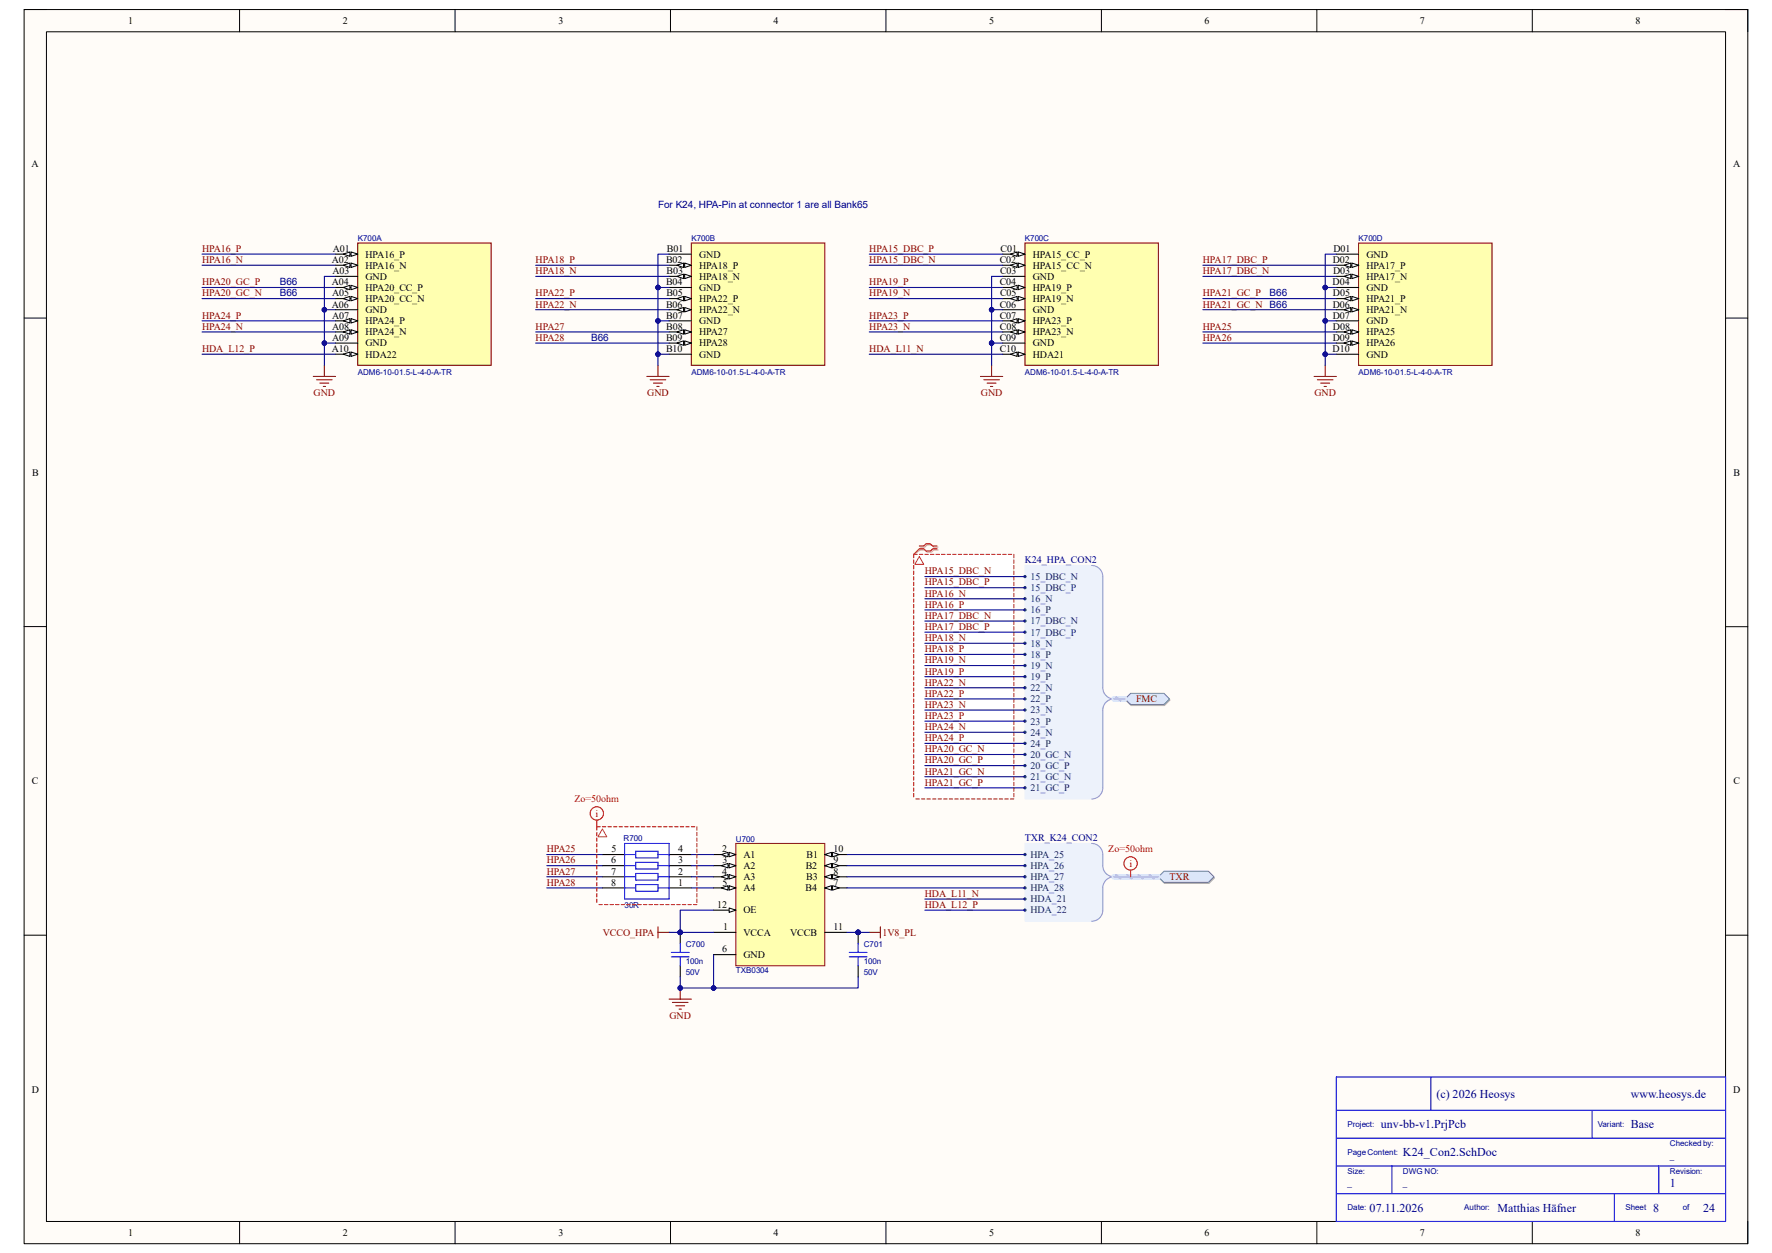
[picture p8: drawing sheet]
<svg xmlns="http://www.w3.org/2000/svg" width="420mm" height="297mm" viewBox="0 0 420 297" stroke-linecap="round" stroke-linejoin="round" font-family="sans-serif">
<path d="M5.7 2.3h408.6v292.5h-408.6z" fill-rule="evenodd" fill="#fffcf8"/>
<path d="M5.7 2.3h408.6v292.5h-408.6z" fill="none" stroke="#000" stroke-width=".24"/>
<path d="M11 7.5h398v282h-398z" fill-rule="evenodd" fill="#fffcf8"/>
<g fill="none" stroke="#000" stroke-width=".24">
<path d="M5.7 2.3h5.3M11 7.5h398v282h-398zM56.8 2.3v5.2M107.8 2.3v5.2M158.9 2.3v5.2M210 2.3v5.2M261 2.3v5.2M312.1 2.3v5.2M363.2 2.3v5.2M409 2.3h5.3v5.2M5.7 75.4h5.3M409 75.4h5.3"/>
<path d="M5.7 148.5h5.3M409 148.5h5.3M5.7 221.7h5.3M409 221.7h5.3M56.8 289.5v5.3M107.9 289.5v5.3M158.9 289.5v5.3M210 289.5v5.3M261 289.5v5.3M312.1 289.5v5.3M363.2 289.5v5.3M414.3 289.5v5.3"/>
</g>
<g fill="#fff">
<path d="M216.6 131.4h23.7v58h-23.7z" fill-rule="evenodd"/>
<path d="M141.5 196h23.7v18.4h-23.7z" fill-rule="evenodd"/>
</g>
<path d="M84.8 57.6h31.6v29h-31.6z" fill-rule="evenodd" fill="#ffffb0"/>
<path d="M84.8 57.6h31.6v29h-31.6z" fill="none" stroke="#800000" stroke-width=".25"/>
<path d="M79.5 60.2h5.3" fill="none" stroke="#000" stroke-width=".25"/>
<path d="M83.2 59.7l1.6 .5-1.6 .6z" fill="#f8fcff"/>
<path d="M83.2 59.7l1.6 .5-1.6 .6z" fill="none" stroke="#000" stroke-width=".24"/>
<path d="M81.4 60.2l1.5-.5v1.1z" fill="#f8fcff"/>
<path d="M81.4 60.2l1.5-.5v1.1z" fill="none" stroke="#000" stroke-width=".24"/>
<path d="M79.5 62.9h5.3" fill="none" stroke="#000" stroke-width=".25"/>
<path d="M83.2 62.3l1.6 .6-1.6 .5z" fill="#f8fcff"/>
<path d="M83.2 62.3l1.6 .6-1.6 .5z" fill="none" stroke="#000" stroke-width=".24"/>
<path d="M81.4 62.9l1.5-.6v1.1z" fill="#f8fcff"/>
<path d="M81.4 62.9l1.5-.6v1.1z" fill="none" stroke="#000" stroke-width=".24"/>
<path d="M79.5 65.5h5.3M79.5 68.1h5.3" fill="none" stroke="#000" stroke-width=".25"/>
<path d="M83.2 67.6l1.6 .5-1.6 .6z" fill="#f8fcff"/>
<path d="M83.2 67.6l1.6 .5-1.6 .6z" fill="none" stroke="#000" stroke-width=".24"/>
<path d="M81.4 68.1l1.5-.5v1.1z" fill="#f8fcff"/>
<path d="M81.4 68.1l1.5-.5v1.1z" fill="none" stroke="#000" stroke-width=".24"/>
<path d="M79.5 70.8h5.3" fill="none" stroke="#000" stroke-width=".25"/>
<path d="M83.2 70.3l1.6 .5-1.6 .5z" fill="#f8fcff"/>
<path d="M83.2 70.3l1.6 .5-1.6 .5z" fill="none" stroke="#000" stroke-width=".24"/>
<path d="M81.4 70.8l1.5-.5v1z" fill="#f8fcff"/>
<path d="M81.4 70.8l1.5-.5v1z" fill="none" stroke="#000" stroke-width=".24"/>
<path d="M79.5 73.4h5.3M79.5 76.1h5.3" fill="none" stroke="#000" stroke-width=".25"/>
<path d="M83.2 75.5l1.6 .6-1.6 .5z" fill="#f8fcff"/>
<path d="M83.2 75.5l1.6 .6-1.6 .5z" fill="none" stroke="#000" stroke-width=".24"/>
<path d="M81.4 76.1l1.5-.6v1.1z" fill="#f8fcff"/>
<path d="M81.4 76.1l1.5-.6v1.1z" fill="none" stroke="#000" stroke-width=".24"/>
<path d="M79.5 78.7h5.3" fill="none" stroke="#000" stroke-width=".25"/>
<path d="M83.2 78.2l1.6 .5-1.6 .5z" fill="#f8fcff"/>
<path d="M83.2 78.2l1.6 .5-1.6 .5z" fill="none" stroke="#000" stroke-width=".24"/>
<path d="M81.4 78.7l1.5-.5v1z" fill="#f8fcff"/>
<path d="M81.4 78.7l1.5-.5v1z" fill="none" stroke="#000" stroke-width=".24"/>
<path d="M79.5 81.3h5.3M79.5 84h5.3" fill="none" stroke="#000" stroke-width=".25"/>
<path d="M83.2 83.4l1.6 .6-1.6 .5z" fill="#f8fcff"/>
<path d="M83.2 83.4l1.6 .6-1.6 .5z" fill="none" stroke="#000" stroke-width=".24"/>
<path d="M81.4 84l1.5-.6v1.1z" fill="#f8fcff"/>
<path d="M81.4 84l1.5-.6v1.1z" fill="none" stroke="#000" stroke-width=".24"/>
<path d="M163.9 57.6h31.6v29h-31.6z" fill-rule="evenodd" fill="#ffffb0"/>
<path d="M163.9 57.6h31.6v29h-31.6z" fill="none" stroke="#800000" stroke-width=".25"/>
<path d="M158.6 60.2h5.3M158.6 62.9h5.3" fill="none" stroke="#000" stroke-width=".25"/>
<path d="M162.3 62.3l1.6 .6-1.6 .5z" fill="#f8fcff"/>
<path d="M162.3 62.3l1.6 .6-1.6 .5z" fill="none" stroke="#000" stroke-width=".24"/>
<path d="M160.4 62.9l1.6-.6v1.1z" fill="#f8fcff"/>
<path d="M160.4 62.9l1.6-.6v1.1z" fill="none" stroke="#000" stroke-width=".24"/>
<path d="M158.6 65.5h5.3" fill="none" stroke="#000" stroke-width=".25"/>
<path d="M162.3 65l1.6 .5-1.6 .5z" fill="#f8fcff"/>
<path d="M162.3 65l1.6 .5-1.6 .5z" fill="none" stroke="#000" stroke-width=".24"/>
<path d="M160.4 65.5l1.6-.5v1z" fill="#f8fcff"/>
<path d="M160.4 65.5l1.6-.5v1z" fill="none" stroke="#000" stroke-width=".24"/>
<path d="M158.6 68.1h5.3M158.6 70.8h5.3" fill="none" stroke="#000" stroke-width=".25"/>
<path d="M162.3 70.3l1.6 .5-1.6 .5z" fill="#f8fcff"/>
<path d="M162.3 70.3l1.6 .5-1.6 .5z" fill="none" stroke="#000" stroke-width=".24"/>
<path d="M160.4 70.8l1.6-.5v1z" fill="#f8fcff"/>
<path d="M160.4 70.8l1.6-.5v1z" fill="none" stroke="#000" stroke-width=".24"/>
<path d="M158.6 73.4h5.3" fill="none" stroke="#000" stroke-width=".25"/>
<path d="M162.3 72.9l1.6 .5-1.6 .5z" fill="#f8fcff"/>
<path d="M162.3 72.9l1.6 .5-1.6 .5z" fill="none" stroke="#000" stroke-width=".24"/>
<path d="M160.4 73.4l1.6-.5v1z" fill="#f8fcff"/>
<path d="M160.4 73.4l1.6-.5v1z" fill="none" stroke="#000" stroke-width=".24"/>
<path d="M158.6 76.1h5.3M158.6 78.7h5.3" fill="none" stroke="#000" stroke-width=".25"/>
<path d="M162.3 78.2l1.6 .5-1.6 .5z" fill="#f8fcff"/>
<path d="M162.3 78.2l1.6 .5-1.6 .5z" fill="none" stroke="#000" stroke-width=".24"/>
<path d="M160.4 78.7l1.6-.5v1z" fill="#f8fcff"/>
<path d="M160.4 78.7l1.6-.5v1z" fill="none" stroke="#000" stroke-width=".24"/>
<path d="M158.6 81.3h5.3" fill="none" stroke="#000" stroke-width=".25"/>
<path d="M162.3 80.8l1.6 .5-1.6 .6z" fill="#f8fcff"/>
<path d="M162.3 80.8l1.6 .5-1.6 .6z" fill="none" stroke="#000" stroke-width=".24"/>
<path d="M160.4 81.3l1.6-.5v1.1z" fill="#f8fcff"/>
<path d="M160.4 81.3l1.6-.5v1.1z" fill="none" stroke="#000" stroke-width=".24"/>
<path d="M158.6 84h5.3" fill="none" stroke="#000" stroke-width=".25"/>
<path d="M242.9 57.6h31.7v29h-31.7z" fill-rule="evenodd" fill="#ffffb0"/>
<path d="M242.9 57.6h31.7v29h-31.7z" fill="none" stroke="#800000" stroke-width=".25"/>
<path d="M237.7 60.2h5.2" fill="none" stroke="#000" stroke-width=".25"/>
<path d="M241.3 59.7l1.6 .5-1.6 .6z" fill="#f8fcff"/>
<path d="M241.3 59.7l1.6 .5-1.6 .6z" fill="none" stroke="#000" stroke-width=".24"/>
<path d="M239.5 60.2l1.6-.5v1.1z" fill="#f8fcff"/>
<path d="M239.5 60.2l1.6-.5v1.1z" fill="none" stroke="#000" stroke-width=".24"/>
<path d="M237.7 62.9h5.2" fill="none" stroke="#000" stroke-width=".25"/>
<path d="M241.3 62.3l1.6 .6-1.6 .5z" fill="#f8fcff"/>
<path d="M241.3 62.3l1.6 .6-1.6 .5z" fill="none" stroke="#000" stroke-width=".24"/>
<path d="M239.5 62.9l1.6-.6v1.1z" fill="#f8fcff"/>
<path d="M239.5 62.9l1.6-.6v1.1z" fill="none" stroke="#000" stroke-width=".24"/>
<path d="M237.7 65.5h5.2M237.7 68.1h5.2" fill="none" stroke="#000" stroke-width=".25"/>
<path d="M241.3 67.6l1.6 .5-1.6 .6z" fill="#f8fcff"/>
<path d="M241.3 67.6l1.6 .5-1.6 .6z" fill="none" stroke="#000" stroke-width=".24"/>
<path d="M239.5 68.1l1.6-.5v1.1z" fill="#f8fcff"/>
<path d="M239.5 68.1l1.6-.5v1.1z" fill="none" stroke="#000" stroke-width=".24"/>
<path d="M237.7 70.8h5.2" fill="none" stroke="#000" stroke-width=".25"/>
<path d="M241.3 70.3l1.6 .5-1.6 .5z" fill="#f8fcff"/>
<path d="M241.3 70.3l1.6 .5-1.6 .5z" fill="none" stroke="#000" stroke-width=".24"/>
<path d="M239.5 70.8l1.6-.5v1z" fill="#f8fcff"/>
<path d="M239.5 70.8l1.6-.5v1z" fill="none" stroke="#000" stroke-width=".24"/>
<path d="M237.7 73.4h5.2M237.7 76.1h5.2" fill="none" stroke="#000" stroke-width=".25"/>
<path d="M241.3 75.5l1.6 .6-1.6 .5z" fill="#f8fcff"/>
<path d="M241.3 75.5l1.6 .6-1.6 .5z" fill="none" stroke="#000" stroke-width=".24"/>
<path d="M239.5 76.1l1.6-.6v1.1z" fill="#f8fcff"/>
<path d="M239.5 76.1l1.6-.6v1.1z" fill="none" stroke="#000" stroke-width=".24"/>
<path d="M237.7 78.7h5.2" fill="none" stroke="#000" stroke-width=".25"/>
<path d="M241.3 78.2l1.6 .5-1.6 .5z" fill="#f8fcff"/>
<path d="M241.3 78.2l1.6 .5-1.6 .5z" fill="none" stroke="#000" stroke-width=".24"/>
<path d="M239.5 78.7l1.6-.5v1z" fill="#f8fcff"/>
<path d="M239.5 78.7l1.6-.5v1z" fill="none" stroke="#000" stroke-width=".24"/>
<path d="M237.7 81.3h5.2M237.7 84h5.2" fill="none" stroke="#000" stroke-width=".25"/>
<path d="M241.3 83.4l1.6 .6-1.6 .5z" fill="#f8fcff"/>
<path d="M241.3 83.4l1.6 .6-1.6 .5z" fill="none" stroke="#000" stroke-width=".24"/>
<path d="M239.5 84l1.6-.6v1.1z" fill="#f8fcff"/>
<path d="M239.5 84l1.6-.6v1.1z" fill="none" stroke="#000" stroke-width=".24"/>
<path d="M322 57.6h31.6v29h-31.6z" fill-rule="evenodd" fill="#ffffb0"/>
<path d="M322 57.6h31.6v29h-31.6z" fill="none" stroke="#800000" stroke-width=".25"/>
<path d="M316.7 60.2h5.3M316.7 62.9h5.3" fill="none" stroke="#000" stroke-width=".25"/>
<path d="M320.4 62.3l1.6 .6-1.6 .5z" fill="#f8fcff"/>
<path d="M320.4 62.3l1.6 .6-1.6 .5z" fill="none" stroke="#000" stroke-width=".24"/>
<path d="M318.6 62.9l1.6-.6v1.1z" fill="#f8fcff"/>
<path d="M318.6 62.9l1.6-.6v1.1z" fill="none" stroke="#000" stroke-width=".24"/>
<path d="M316.7 65.5h5.3" fill="none" stroke="#000" stroke-width=".25"/>
<path d="M320.4 65l1.6 .5-1.6 .5z" fill="#f8fcff"/>
<path d="M320.4 65l1.6 .5-1.6 .5z" fill="none" stroke="#000" stroke-width=".24"/>
<path d="M318.6 65.5l1.6-.5v1z" fill="#f8fcff"/>
<path d="M318.6 65.5l1.6-.5v1z" fill="none" stroke="#000" stroke-width=".24"/>
<path d="M316.7 68.1h5.3M316.7 70.8h5.3" fill="none" stroke="#000" stroke-width=".25"/>
<path d="M320.4 70.3l1.6 .5-1.6 .5z" fill="#f8fcff"/>
<path d="M320.4 70.3l1.6 .5-1.6 .5z" fill="none" stroke="#000" stroke-width=".24"/>
<path d="M318.6 70.8l1.6-.5v1z" fill="#f8fcff"/>
<path d="M318.6 70.8l1.6-.5v1z" fill="none" stroke="#000" stroke-width=".24"/>
<path d="M316.7 73.4h5.3" fill="none" stroke="#000" stroke-width=".25"/>
<path d="M320.4 72.9l1.6 .5-1.6 .5z" fill="#f8fcff"/>
<path d="M320.4 72.9l1.6 .5-1.6 .5z" fill="none" stroke="#000" stroke-width=".24"/>
<path d="M318.6 73.4l1.6-.5v1z" fill="#f8fcff"/>
<path d="M318.6 73.4l1.6-.5v1z" fill="none" stroke="#000" stroke-width=".24"/>
<path d="M316.7 76.1h5.3M316.7 78.7h5.3" fill="none" stroke="#000" stroke-width=".25"/>
<path d="M320.4 78.2l1.6 .5-1.6 .5z" fill="#f8fcff"/>
<path d="M320.4 78.2l1.6 .5-1.6 .5z" fill="none" stroke="#000" stroke-width=".24"/>
<path d="M318.6 78.7l1.6-.5v1z" fill="#f8fcff"/>
<path d="M318.6 78.7l1.6-.5v1z" fill="none" stroke="#000" stroke-width=".24"/>
<path d="M316.7 81.3h5.3" fill="none" stroke="#000" stroke-width=".25"/>
<path d="M320.4 80.8l1.6 .5-1.6 .6z" fill="#f8fcff"/>
<path d="M320.4 80.8l1.6 .5-1.6 .6z" fill="none" stroke="#000" stroke-width=".24"/>
<path d="M318.6 81.3l1.6-.5v1.1z" fill="#f8fcff"/>
<path d="M318.6 81.3l1.6-.5v1.1z" fill="none" stroke="#000" stroke-width=".24"/>
<path d="M316.7 84h5.3" fill="none" stroke="#000" stroke-width=".25"/>
<g fill="none" stroke="#800000" stroke-width=".25">
<path d="M74.2 89.2h5.3M75 90h3.7M75.8 90.8h2.1M76.6 91.6h.5M76.9 86.6v2.6M153.3 89.2h5.3M154.1 90h3.7M154.9 90.8h2.1M155.7 91.6h.5M156 86.6v2.6M232.4 89.2h5.3M233.2 90h3.7"/>
<path d="M234 90.8h2.1M234.8 91.6h.5M235 86.6v2.6M311.5 89.2h5.2M312.2 90h3.7M313 90.8h2.1M313.8 91.6h.6M314.1 86.6v2.6"/>
</g>
<path d="M242.9 134h15.8l1.4 .4 .9 1 .4 1.3v27l.6 1.1 1.4 .9-1.4 .8-.6 1.1v19.2l-.4 1.3-.9 1-1.4 .3h-15.8z" fill-rule="evenodd" fill="#edf2fb"/>
<path d="M242.9 134h15.8l1.4 .4 .9 1 .4 1.3v27l.6 1.1 1.4 .9-1.4 .8-.6 1.1v19.2l-.4 1.3-.9 1-1.4 .3h-15.8z" fill="none" stroke="#edf2fb" stroke-width=".24"/>
<path d="M258.7 134a2.64 2.64 0 0 1 2.7 2.7v26.3a2.64 2.64 0 0 0 2.6 2.7 2.64 2.64 0 0 0-2.6 2.6v18.5a2.64 2.64 0 0 1-2.7 2.6" fill="none" stroke="#8f9ec9" stroke-width=".25"/>
<circle cx="242.9" cy="139.3" r=".26" fill="#003a70"/>
<circle cx="242.9" cy="139.3" r=".26" fill="none" stroke="#003a70" stroke-width=".24"/>
<circle cx="242.9" cy="136.7" r=".26" fill="#003a70"/>
<circle cx="242.9" cy="136.7" r=".26" fill="none" stroke="#003a70" stroke-width=".24"/>
<circle cx="242.9" cy="141.9" r=".26" fill="#003a70"/>
<circle cx="242.9" cy="141.9" r=".26" fill="none" stroke="#003a70" stroke-width=".24"/>
<circle cx="242.9" cy="144.6" r=".26" fill="#003a70"/>
<circle cx="242.9" cy="144.6" r=".26" fill="none" stroke="#003a70" stroke-width=".24"/>
<circle cx="242.9" cy="149.8" r=".26" fill="#003a70"/>
<circle cx="242.9" cy="149.8" r=".26" fill="none" stroke="#003a70" stroke-width=".24"/>
<circle cx="242.9" cy="147.2" r=".26" fill="#003a70"/>
<circle cx="242.9" cy="147.2" r=".26" fill="none" stroke="#003a70" stroke-width=".24"/>
<circle cx="242.9" cy="152.5" r=".26" fill="#003a70"/>
<circle cx="242.9" cy="152.5" r=".26" fill="none" stroke="#003a70" stroke-width=".24"/>
<circle cx="242.9" cy="155.1" r=".26" fill="#003a70"/>
<circle cx="242.9" cy="155.1" r=".26" fill="none" stroke="#003a70" stroke-width=".24"/>
<circle cx="242.9" cy="160.4" r=".26" fill="#003a70"/>
<circle cx="242.9" cy="160.4" r=".26" fill="none" stroke="#003a70" stroke-width=".24"/>
<circle cx="242.9" cy="157.8" r=".26" fill="#003a70"/>
<circle cx="242.9" cy="157.8" r=".26" fill="none" stroke="#003a70" stroke-width=".24"/>
<circle cx="242.9" cy="178.8" r=".26" fill="#003a70"/>
<circle cx="242.9" cy="178.8" r=".26" fill="none" stroke="#003a70" stroke-width=".24"/>
<circle cx="242.9" cy="181.5" r=".26" fill="#003a70"/>
<circle cx="242.9" cy="181.5" r=".26" fill="none" stroke="#003a70" stroke-width=".24"/>
<circle cx="242.9" cy="186.7" r=".26" fill="#003a70"/>
<circle cx="242.9" cy="186.7" r=".26" fill="none" stroke="#003a70" stroke-width=".24"/>
<circle cx="242.9" cy="184.1" r=".26" fill="#003a70"/>
<circle cx="242.9" cy="184.1" r=".26" fill="none" stroke="#003a70" stroke-width=".24"/>
<circle cx="242.9" cy="163" r=".26" fill="#003a70"/>
<circle cx="242.9" cy="163" r=".26" fill="none" stroke="#003a70" stroke-width=".24"/>
<circle cx="242.9" cy="165.7" r=".26" fill="#003a70"/>
<circle cx="242.9" cy="165.7" r=".26" fill="none" stroke="#003a70" stroke-width=".24"/>
<circle cx="242.9" cy="170.9" r=".26" fill="#003a70"/>
<circle cx="242.9" cy="170.9" r=".26" fill="none" stroke="#003a70" stroke-width=".24"/>
<circle cx="242.9" cy="168.3" r=".26" fill="#003a70"/>
<circle cx="242.9" cy="168.3" r=".26" fill="none" stroke="#003a70" stroke-width=".24"/>
<circle cx="242.9" cy="173.6" r=".26" fill="#003a70"/>
<circle cx="242.9" cy="173.6" r=".26" fill="none" stroke="#003a70" stroke-width=".24"/>
<circle cx="242.9" cy="176.2" r=".26" fill="#003a70"/>
<circle cx="242.9" cy="176.2" r=".26" fill="none" stroke="#003a70" stroke-width=".24"/>
<g fill="none" stroke="#f00" stroke-width=".24">
<path d="M216.6 131.4h.8M216.6 131.4v.8M216.6 132.7v.9M216.6 134v.9M216.6 135.4v.8M216.6 136.7v.8M216.6 138v.8M216.6 139.3v.8M217.9 131.4h.8M217.9 130.1l-1.3 1.3M219.2 131.4h.8M220.5 131.4h.9"/>
<path d="M221.8 131.4h.9M223.2 131.4h.8M224.5 131.4h.8M225.8 131.4h.8M227.1 131.4h.8M228.4 131.4h.9M229.8 131.4h.8M231.1 131.4h.8M232.4 131.4h.8M233.7 131.4h.8M235 131.4h.8M236.3 131.4h.9"/>
<path d="M237.7 131.4h.8M239 131.4h.8M240.3 131.4v.8M240.3 132.7v.9M240.3 134v.9M240.3 135.4v.8M240.3 136.7v.8M240.3 138v.8M240.3 139.3v.8M216.6 140.6v.9M216.6 141.9v.9M216.6 143.3v.8"/>
<path d="M216.6 144.6v.8M216.6 145.9v.8M216.6 147.2v.8M216.6 148.5v.9M216.6 149.8v.9M216.6 151.2v.8M216.6 152.5v.8M216.6 153.8v.8M216.6 155.1v.8M216.6 156.4v.9M216.6 157.8v.8M216.6 159.1v.8"/>
<path d="M240.3 140.6v.9M240.3 141.9v.9M240.3 143.3v.8M240.3 144.6v.8M240.3 145.9v.8M240.3 147.2v.8M240.3 148.5v.9M240.3 149.8v.9M240.3 151.2v.8M240.3 152.5v.8M240.3 153.8v.8M240.3 155.1v.8"/>
<path d="M240.3 156.4v.9M240.3 157.8v.8M240.3 159.1v.8M216.6 160.4v.8M216.6 161.7v.8M216.6 163v.9M216.6 164.3v.9M216.6 165.7v.8M216.6 167v.8M216.6 168.3v.8M216.6 169.6v.8M216.6 170.9v.9"/>
<path d="M216.6 172.3v.8M216.6 173.6v.8M216.6 174.9v.8M216.6 176.2v.8M216.6 177.5v.9M216.6 178.8v.9M240.3 160.4v.8M240.3 161.7v.8M240.3 163v.9M240.3 164.3v.9M240.3 165.7v.8M240.3 167v.8"/>
<path d="M240.3 168.3v.8M240.3 169.6v.8M240.3 170.9v.9M240.3 172.3v.8M240.3 173.6v.8M240.3 174.9v.8M240.3 176.2v.8M240.3 177.5v.9M240.3 178.8v.9M216.6 180.2v.8M216.6 181.5v.8M216.6 182.8v.8"/>
<path d="M216.6 184.1v.8M216.6 185.4v.9M216.6 186.8v.8M216.6 188.1v.8M217.1 189.4h.8M218.4 189.4h.8M219.7 189.4h.8M221 189.4h.8M222.3 189.4h.9M223.7 189.4h.8M225 189.4h.8M226.3 189.4h.8"/>
<path d="M227.6 189.4h.8M228.9 189.4h.9M230.2 189.4h.9M231.6 189.4h.8M232.9 189.4h.8M234.2 189.4h.8M235.5 189.4h.8M236.8 189.4h.9M238.1 189.4h.9M239.5 189.4h.8M240.3 180.2v.8M240.3 181.5v.8"/>
<path d="M240.3 182.8v.8M240.3 184.1v.8M240.3 185.4v.9M240.3 186.8v.8M240.3 188.1v.8"/>
</g>
<path d="M217.9 131.9l1 1.9h-2.1z" fill="none" stroke="#f33" stroke-width=".24"/>
<path d="M218.2 129.7h1l.5-.5h1.1l.5 .5h1.1M218.2 130.4h1l.5 .5h1.1l.5-.5h1.1" fill="none" stroke="#d0a19e" stroke-width=".25"/>
<path d="M218.2 130.4l-1.6 1" fill="none" stroke="#d0a19e" stroke-width=".24"/>
<path d="M217.9 129.4h1l.6-.5h1l.6 .5h1M217.9 130.1h1l.6 .5h1l.6-.5h1" fill="none" stroke="#f00" stroke-width=".25"/>
<path d="M268.1 164.6h7.9l1.3 1.3-1.3 1.3h-7.9l-1.3-1.3z" fill-rule="evenodd" fill="#bac0ca"/>
<path d="M268.1 164.6h7.9l1.3 1.3-1.3 1.3h-7.9l-1.3-1.3z" fill="none" stroke="#a6acb6" stroke-width=".24"/>
<path d="M268 164.3h7.9l1.3 1.4-1.3 1.3h-7.9l-1.4-1.3z" fill-rule="evenodd" fill="#d5e4ff"/>
<path d="M268 164.3h7.9l1.3 1.4-1.3 1.3h-7.9l-1.4-1.3z" fill="none" stroke="#71809b" stroke-width=".24"/>
<path d="M242.9 199.9h15.8l1.4 .4 .9 1 .4 1.3v3.3l.6 1.1 1.4 .8-1.4 .9-.6 1.1v5.9l-.4 1.4-.9 .9-1.4 .4h-15.8z" fill-rule="evenodd" fill="#edf2fb"/>
<path d="M242.9 199.9h15.8l1.4 .4 .9 1 .4 1.3v3.3l.6 1.1 1.4 .8-1.4 .9-.6 1.1v5.9l-.4 1.4-.9 .9-1.4 .4h-15.8z" fill="none" stroke="#edf2fb" stroke-width=".24"/>
<path d="M258.7 199.9a2.64 2.64 0 0 1 2.7 2.7 5.2 5.2 0 0 0 .6 4.3 2.63 2.63 0 0 0 2 .9 2.64 2.64 0 0 0-2.6 2.7v5.2a2.63 2.63 0 0 1-2.7 2.7" fill="none" stroke="#8f9ec9" stroke-width=".25"/>
<circle cx="242.9" cy="202.6" r=".26" fill="#003a70"/>
<circle cx="242.9" cy="202.6" r=".26" fill="none" stroke="#003a70" stroke-width=".24"/>
<circle cx="242.9" cy="205.2" r=".26" fill="#003a70"/>
<circle cx="242.9" cy="205.2" r=".26" fill="none" stroke="#003a70" stroke-width=".24"/>
<circle cx="242.9" cy="207.8" r=".26" fill="#003a70"/>
<circle cx="242.9" cy="207.8" r=".26" fill="none" stroke="#003a70" stroke-width=".24"/>
<circle cx="242.9" cy="210.5" r=".26" fill="#003a70"/>
<circle cx="242.9" cy="210.5" r=".26" fill="none" stroke="#003a70" stroke-width=".24"/>
<circle cx="242.9" cy="213.1" r=".26" fill="#003a70"/>
<circle cx="242.9" cy="213.1" r=".26" fill="none" stroke="#003a70" stroke-width=".24"/>
<circle cx="242.9" cy="215.7" r=".26" fill="#003a70"/>
<circle cx="242.9" cy="215.7" r=".26" fill="none" stroke="#003a70" stroke-width=".24"/>
<path d="M274.7 208.1l1.3-1.3h10.5l1.4 1.3-1.4 1.3h-10.5z" fill-rule="evenodd" fill="#bac0ca"/>
<path d="M274.7 208.1l1.3-1.3h10.5l1.4 1.3-1.4 1.3h-10.5z" fill="none" stroke="#a6acb6" stroke-width=".24"/>
<path d="M274.6 207.8l1.3-1.3h10.5l1.3 1.3-1.3 1.4h-10.5z" fill-rule="evenodd" fill="#d5e4ff"/>
<path d="M274.6 207.8l1.3-1.3h10.5l1.3 1.3-1.3 1.4h-10.5z" fill="none" stroke="#71809b" stroke-width=".24"/>
<path d="M174.4 199.9h21.1v29h-21.1z" fill-rule="evenodd" fill="#ffffb0"/>
<path d="M174.4 199.9h21.1v29h-21.1z" fill="none" stroke="#800000" stroke-width=".24"/>
<path d="M169.1 215.7h5.3" fill="none" stroke="#000" stroke-width=".25"/>
<path d="M172.8 215.2l1.6 .5-1.6 .6z" fill="#f8fcff"/>
<path d="M172.8 215.2l1.6 .5-1.6 .6z" fill="none" stroke="#000" stroke-width=".24"/>
<path d="M169.1 202.6h5.3" fill="none" stroke="#000" stroke-width=".25"/>
<path d="M172.8 202l1.6 .6-1.6 .5z" fill="#f8fcff"/>
<path d="M172.8 202l1.6 .6-1.6 .5z" fill="none" stroke="#000" stroke-width=".24"/>
<path d="M171 202.6l1.6-.6v1.1z" fill="#f8fcff"/>
<path d="M171 202.6l1.6-.6v1.1z" fill="none" stroke="#000" stroke-width=".24"/>
<path d="M169.1 205.2h5.3" fill="none" stroke="#000" stroke-width=".25"/>
<path d="M172.8 204.7l1.6 .5-1.6 .5z" fill="#f8fcff"/>
<path d="M172.8 204.7l1.6 .5-1.6 .5z" fill="none" stroke="#000" stroke-width=".24"/>
<path d="M171 205.2l1.6-.5v1z" fill="#f8fcff"/>
<path d="M171 205.2l1.6-.5v1z" fill="none" stroke="#000" stroke-width=".24"/>
<path d="M169.1 207.8h5.3" fill="none" stroke="#000" stroke-width=".25"/>
<path d="M172.8 207.3l1.6 .5-1.6 .6z" fill="#f8fcff"/>
<path d="M172.8 207.3l1.6 .5-1.6 .6z" fill="none" stroke="#000" stroke-width=".24"/>
<path d="M171 207.8l1.6-.5v1.1z" fill="#f8fcff"/>
<path d="M171 207.8l1.6-.5v1.1z" fill="none" stroke="#000" stroke-width=".24"/>
<path d="M169.1 210.5h5.3" fill="none" stroke="#000" stroke-width=".25"/>
<path d="M172.8 209.9l1.6 .6-1.6 .5z" fill="#f8fcff"/>
<path d="M172.8 209.9l1.6 .6-1.6 .5z" fill="none" stroke="#000" stroke-width=".24"/>
<path d="M171 210.5l1.6-.6v1.1z" fill="#f8fcff"/>
<path d="M171 210.5l1.6-.6v1.1z" fill="none" stroke="#000" stroke-width=".24"/>
<path d="M195.5 202.6h5.3M169.1 221h5.3M195.5 221h5.3" fill="none" stroke="#000" stroke-width=".25"/>
<path d="M195.5 202.6l1.6-.6v1.1z" fill="#f8fcff"/>
<path d="M195.5 202.6l1.6-.6v1.1z" fill="none" stroke="#000" stroke-width=".24"/>
<path d="M197.3 202l1.6 .6-1.6 .5z" fill="#f8fcff"/>
<path d="M197.3 202l1.6 .6-1.6 .5z" fill="none" stroke="#000" stroke-width=".24"/>
<path d="M195.5 205.2h5.3" fill="none" stroke="#000" stroke-width=".25"/>
<path d="M195.5 205.2l1.6-.5v1z" fill="#f8fcff"/>
<path d="M195.5 205.2l1.6-.5v1z" fill="none" stroke="#000" stroke-width=".24"/>
<path d="M197.3 204.7l1.6 .5-1.6 .5z" fill="#f8fcff"/>
<path d="M197.3 204.7l1.6 .5-1.6 .5z" fill="none" stroke="#000" stroke-width=".24"/>
<path d="M195.5 207.8h5.3" fill="none" stroke="#000" stroke-width=".25"/>
<path d="M195.5 207.8l1.6-.5v1.1z" fill="#f8fcff"/>
<path d="M195.5 207.8l1.6-.5v1.1z" fill="none" stroke="#000" stroke-width=".24"/>
<path d="M197.3 207.3l1.6 .5-1.6 .6z" fill="#f8fcff"/>
<path d="M197.3 207.3l1.6 .5-1.6 .6z" fill="none" stroke="#000" stroke-width=".24"/>
<path d="M195.5 210.5h5.3" fill="none" stroke="#000" stroke-width=".25"/>
<path d="M195.5 210.5l1.6-.6v1.1z" fill="#f8fcff"/>
<path d="M195.5 210.5l1.6-.6v1.1z" fill="none" stroke="#000" stroke-width=".24"/>
<path d="M197.3 209.9l1.6 .6-1.6 .5z" fill="#f8fcff"/>
<path d="M197.3 209.9l1.6 .6-1.6 .5z" fill="none" stroke="#000" stroke-width=".24"/>
<path d="M169.1 226.3h5.3" fill="none" stroke="#000" stroke-width=".25"/>
<path d="M156 219.7v2.6M208.7 219.7v2.6M156 221h2.6M206 221h2.7" fill="none" stroke="#800000" stroke-width=".25"/>
<circle cx="161.2" cy="221" r=".53" fill="#000080"/>
<circle cx="161.2" cy="221" r=".53" fill="none" stroke="#000080" stroke-width=".24"/>
<path d="M161.2 221v2.6M161.2 228.9v2.7" fill="none" stroke="#000" stroke-width=".25"/>
<circle cx="161.2" cy="221" r=".53" fill="#000080"/>
<circle cx="161.2" cy="221" r=".53" fill="none" stroke="#000080" stroke-width=".24"/>
<path d="M159.1 225.8h4.2M159.1 226.8h4.2M161.2 223.6v2.2M161.2 226.8v2.1" fill="none" stroke="#00f" stroke-width=".25"/>
<circle cx="203.4" cy="221" r=".53" fill="#000080"/>
<circle cx="203.4" cy="221" r=".53" fill="none" stroke="#000080" stroke-width=".24"/>
<path d="M203.4 221v2.6M203.4 228.9v2.7" fill="none" stroke="#000" stroke-width=".25"/>
<circle cx="203.4" cy="221" r=".53" fill="#000080"/>
<circle cx="203.4" cy="221" r=".53" fill="none" stroke="#000080" stroke-width=".24"/>
<path d="M201.3 225.8h4.2M201.3 226.8h4.2M203.4 223.6v2.2M203.4 226.8v2.1" fill="none" stroke="#00f" stroke-width=".25"/>
<path d="M158.6 236.8h5.3M159.4 237.6h3.7M160.2 238.4h2.1M161 239.2h.5M161.2 234.2v2.6" fill="none" stroke="#800000" stroke-width=".25"/>
<circle cx="161.2" cy="234.2" r=".53" fill="#000080"/>
<circle cx="161.2" cy="234.2" r=".53" fill="none" stroke="#000080" stroke-width=".24"/>
<path d="M316.7 60.2h-2.6v26.4" fill="none" stroke="#000080" stroke-width=".25"/>
<circle cx="314.1" cy="84" r=".53" fill="#000080"/>
<circle cx="314.1" cy="84" r=".53" fill="none" stroke="#000080" stroke-width=".24"/>
<circle cx="314.1" cy="76.1" r=".53" fill="#000080"/>
<circle cx="314.1" cy="76.1" r=".53" fill="none" stroke="#000080" stroke-width=".24"/>
<circle cx="314.1" cy="68.1" r=".53" fill="#000080"/>
<circle cx="314.1" cy="68.1" r=".53" fill="none" stroke="#000080" stroke-width=".24"/>
<path d="M314.1 68.1h2.6" fill="none" stroke="#000080" stroke-width=".25"/>
<circle cx="314.1" cy="68.1" r=".53" fill="#000080"/>
<circle cx="314.1" cy="68.1" r=".53" fill="none" stroke="#000080" stroke-width=".24"/>
<path d="M314.1 76.1h2.6" fill="none" stroke="#000080" stroke-width=".25"/>
<circle cx="314.1" cy="76.1" r=".53" fill="#000080"/>
<circle cx="314.1" cy="76.1" r=".53" fill="none" stroke="#000080" stroke-width=".24"/>
<path d="M314.1 84h2.6" fill="none" stroke="#000080" stroke-width=".25"/>
<circle cx="314.1" cy="84" r=".53" fill="#000080"/>
<circle cx="314.1" cy="84" r=".53" fill="none" stroke="#000080" stroke-width=".24"/>
<path d="M237.7 65.5h-2.7v21.1" fill="none" stroke="#000080" stroke-width=".25"/>
<circle cx="235" cy="73.4" r=".53" fill="#000080"/>
<circle cx="235" cy="73.4" r=".53" fill="none" stroke="#000080" stroke-width=".24"/>
<circle cx="235" cy="81.3" r=".53" fill="#000080"/>
<circle cx="235" cy="81.3" r=".53" fill="none" stroke="#000080" stroke-width=".24"/>
<path d="M235 81.3h2.7" fill="none" stroke="#000080" stroke-width=".25"/>
<circle cx="235" cy="81.3" r=".53" fill="#000080"/>
<circle cx="235" cy="81.3" r=".53" fill="none" stroke="#000080" stroke-width=".24"/>
<path d="M235 73.4h2.7" fill="none" stroke="#000080" stroke-width=".25"/>
<circle cx="235" cy="73.4" r=".53" fill="#000080"/>
<circle cx="235" cy="73.4" r=".53" fill="none" stroke="#000080" stroke-width=".24"/>
<path d="M158.6 60.2h-2.6v26.4" fill="none" stroke="#000080" stroke-width=".25"/>
<circle cx="155.9" cy="68.1" r=".53" fill="#000080"/>
<circle cx="155.9" cy="68.1" r=".53" fill="none" stroke="#000080" stroke-width=".24"/>
<circle cx="155.9" cy="76.1" r=".53" fill="#000080"/>
<circle cx="155.9" cy="76.1" r=".53" fill="none" stroke="#000080" stroke-width=".24"/>
<circle cx="155.9" cy="84" r=".53" fill="#000080"/>
<circle cx="155.9" cy="84" r=".53" fill="none" stroke="#000080" stroke-width=".24"/>
<path d="M156 84h2.6" fill="none" stroke="#000080" stroke-width=".25"/>
<circle cx="155.9" cy="84" r=".53" fill="#000080"/>
<circle cx="155.9" cy="84" r=".53" fill="none" stroke="#000080" stroke-width=".24"/>
<path d="M156 76.1h2.6" fill="none" stroke="#000080" stroke-width=".25"/>
<circle cx="155.9" cy="76.1" r=".53" fill="#000080"/>
<circle cx="155.9" cy="76.1" r=".53" fill="none" stroke="#000080" stroke-width=".24"/>
<path d="M156 68.1h2.6" fill="none" stroke="#000080" stroke-width=".25"/>
<circle cx="155.9" cy="68.1" r=".53" fill="#000080"/>
<circle cx="155.9" cy="68.1" r=".53" fill="none" stroke="#000080" stroke-width=".24"/>
<path d="M79.5 65.5h-2.6v21.1" fill="none" stroke="#000080" stroke-width=".25"/>
<circle cx="76.9" cy="73.4" r=".53" fill="#000080"/>
<circle cx="76.9" cy="73.4" r=".53" fill="none" stroke="#000080" stroke-width=".24"/>
<circle cx="76.9" cy="81.3" r=".53" fill="#000080"/>
<circle cx="76.9" cy="81.3" r=".53" fill="none" stroke="#000080" stroke-width=".24"/>
<path d="M76.9 81.3h2.6" fill="none" stroke="#000080" stroke-width=".25"/>
<circle cx="76.9" cy="81.3" r=".53" fill="#000080"/>
<circle cx="76.9" cy="81.3" r=".53" fill="none" stroke="#000080" stroke-width=".24"/>
<path d="M76.9 73.4h2.6" fill="none" stroke="#000080" stroke-width=".25"/>
<circle cx="76.9" cy="73.4" r=".53" fill="#000080"/>
<circle cx="76.9" cy="73.4" r=".53" fill="none" stroke="#000080" stroke-width=".24"/>
<g fill="none" stroke="#000080" stroke-width=".25">
<path d="M47.9 62.9h31.6M47.9 60.2h31.6M47.9 68.1h31.6M47.9 70.8h31.6M47.9 76.1h31.6M47.9 78.7h31.6M127 62.9h31.6M127 70.8h31.6M127 78.7h31.6M127 65.5h31.6M127 73.4h31.6M206 62.9h31.7"/>
<path d="M206 60.2h31.7M206 68.1h31.7M206 70.8h31.7M206 76.1h31.7M206 78.7h31.7M285.1 62.9h31.6M285.1 70.8h31.6M285.1 78.7h31.6M285.1 65.5h31.6M285.1 73.4h31.6M47.9 84h31.6M127 81.3h31.6"/>
<path d="M206 84h31.7M285.1 81.3h31.6M219.2 139.3h23.7M219.2 136.7h23.7M219.2 141.9h23.7M219.2 144.6h23.7M219.2 149.8h23.7M219.2 147.2h23.7M219.2 152.5h23.7M219.2 155.1h23.7M219.2 157.8h23.7M219.2 160.4h23.7"/>
<path d="M219.2 178.8h23.7M219.2 163h23.7M219.2 165.7h23.7M219.2 170.9h23.7M219.2 168.3h23.7M219.2 173.6h23.7M219.2 176.2h23.7M219.2 181.5h23.7M219.2 186.8h23.7M219.2 184.1h23.7M200.8 202.6h42.1M200.8 205.2h42.1"/>
<path d="M200.8 207.8h42.1M200.8 210.5h42.1M219.2 213.1h23.7M219.2 215.7h23.7M158.6 221h10.5"/>
</g>
<circle cx="161.2" cy="221" r=".53" fill="#000080"/>
<circle cx="161.2" cy="221" r=".53" fill="none" stroke="#000080" stroke-width=".24"/>
<path d="M169.1 226.3v7.9h-7.9v-2.6" fill="none" stroke="#000080" stroke-width=".25"/>
<circle cx="169.1" cy="234.2" r=".53" fill="#000080"/>
<circle cx="169.1" cy="234.2" r=".53" fill="none" stroke="#000080" stroke-width=".24"/>
<circle cx="161.2" cy="234.2" r=".53" fill="#000080"/>
<circle cx="161.2" cy="234.2" r=".53" fill="none" stroke="#000080" stroke-width=".24"/>
<path d="M203.4 231.6v2.6h-34.3" fill="none" stroke="#000080" stroke-width=".25"/>
<circle cx="169.1" cy="234.2" r=".53" fill="#000080"/>
<circle cx="169.1" cy="234.2" r=".53" fill="none" stroke="#000080" stroke-width=".24"/>
<path d="M200.8 221h2.6" fill="none" stroke="#000080" stroke-width=".25"/>
<circle cx="203.4" cy="221" r=".53" fill="#000080"/>
<circle cx="203.4" cy="221" r=".53" fill="none" stroke="#000080" stroke-width=".24"/>
<path d="M203.4 221h2.6" fill="none" stroke="#000080" stroke-width=".25"/>
<circle cx="203.4" cy="221" r=".53" fill="#000080"/>
<circle cx="203.4" cy="221" r=".53" fill="none" stroke="#000080" stroke-width=".24"/>
<path d="M169.1 215.7h-7.9v5.3" fill="none" stroke="#000080" stroke-width=".25"/>
<circle cx="161.2" cy="221" r=".53" fill="#000080"/>
<circle cx="161.2" cy="221" r=".53" fill="none" stroke="#000080" stroke-width=".24"/>
<path d="M264 165.7h2.6M264 207.8h10.6" fill="none" stroke="#cbdaff" stroke-width="1.3"/>
<path d="M264.5 165.2l1.1 .9M264.5 207.4l1.1 .9M267.2 207.4l1 .9M269.8 207.4l1.1 .9M272.4 207.4l1.1 .9" fill="none" stroke="#adbce7" stroke-width=".38"/>
<path d="M264 165.7h2.6M264 207.8h10.6" fill="none" stroke="#adbce7" stroke-width=".25"/>
<path d="M142.8 210.5h5.2M142.8 207.8h5.2M142.8 205.2h5.2M142.8 202.6h5.2M158.6 210.5h5.3M158.6 207.8h5.3M158.6 205.2h5.3M158.6 202.6h5.3" fill="none" stroke="#000" stroke-width=".25"/>
<g fill="none" stroke="#00f" stroke-width=".25">
<path d="M148 199.9h10.6v13.2h-10.6zM148 210.5h2.7M148 207.8h2.7M148 205.2h2.7M148 202.6h2.7M150.7 209.7h5.3v1.6h-5.3zM150.7 207.1h5.3v1.5h-5.3zM150.7 204.4h5.3v1.6h-5.3zM150.7 201.8h5.3v1.6h-5.3zM156 210.5h2.6M156 207.8h2.6M156 205.2h2.6"/>
<path d="M156 202.6h2.6M316.7 255.3h92.3v34.2h-92.3zM339.1 255.3v7.9M316.7 276.4h92.3M316.7 269.8h92.3M316.7 263.2h92.3M329.9 276.4v6.6M377.4 263.2v6.6M393.2 276.4v6.6M316.7 283h92.3M382.6 283v6.5"/>
</g>
<path d="M129.6 210.5h13.2M129.6 207.8h13.2M129.6 205.2h13.2M129.6 202.6h13.2M163.9 210.5h5.2M163.9 207.8h5.2M163.9 205.2h5.2M163.9 202.6h5.2" fill="none" stroke="#000080" stroke-width=".25"/>
<g fill="none" stroke="#f00" stroke-width=".24">
<path d="M141.5 197.3v.8M141.5 198.6v.8M141.5 199.9v.9M142.3 196h-.8v.8M142.8 196h.8M144.1 196h.8M145.4 196h.8M146.7 196h.9M148 196h.9M149.4 196h.8M150.7 196h.8M152 196h.8"/>
<path d="M153.3 196h.8M154.6 196h.9M156 196h.8M157.3 196h.8M158.6 196h.8M159.9 196h.8M161.2 196h.8M162.5 196h.9M163.9 196h.8M165.2 196v.8M165.2 197.3v.8M165.2 198.6v.8"/>
<path d="M165.2 199.9v.9M141.5 201.3v.8M141.5 202.6v.8M141.5 203.9v.8M141.5 205.2v.8M141.5 206.5v.8M141.5 207.8v.9M141.5 209.2v.8M141.5 210.5v.8M141.5 211.8v.8M141.5 213.1v.8M142 214.4h.8"/>
<path d="M143.3 214.4h.8M144.6 214.4h.8M145.9 214.4h.8M147.2 214.4h.8M148.5 214.4h.9M149.9 214.4h.8M151.2 214.4h.8M152.5 214.4h.8M153.8 214.4h.8M155.1 214.4h.9M156.4 214.4h.9M157.8 214.4h.8"/>
<path d="M159.1 214.4h.8M160.4 214.4h.8M161.7 214.4h.8M163 214.4h.9M164.3 214.4h.9M165.2 201.3v.8M165.2 202.6v.8M165.2 203.9v.8M165.2 205.2v.8M165.2 206.5v.8M165.2 207.8v.9M165.2 209.2v.8"/>
<path d="M165.2 210.5v.8M165.2 211.8v.8M165.2 213.1v.8"/>
</g>
<path d="M142.8 196.5l1 1.9h-2.1z" fill="none" stroke="#f33" stroke-width=".24"/>
<g fill="none" stroke="#f00" stroke-width=".25">
<path d="M141.5 194.4v1.6M268 206.3v1.5"/>
<circle cx="141.5" cy="192.8" r="1.58"/>
<circle cx="268" cy="204.7" r="1.58"/>
</g>
<g font-size="2.8" fill="#000080">
<text x="340.4" y="260.2">(c) 2026 Heosys</text>
<text x="386.5" y="260.2">www.heosys.de</text>
<text x="327.3" y="267.4">unv-bb-v1.PrjPcb</text>
<text x="386.5" y="267.4">Base</text>
<text x="332.5" y="274">K24_Con2.SchDoc</text>
<text x="395.8" y="281.3">1</text>
<text x="324.6" y="287.2">07.11.2026</text>
<text x="354.9" y="287.2">Matthias Häfner</text>
<text x="391.8" y="287.2">8</text>
<text x="403.7" y="287.2">24</text>
</g>
<g font-size="2.4">
<text x="30.4" y="5.7">1</text>
<text x="81.2" y="5.7">2</text>
<text x="132.4" y="5.7">3</text>
<text x="183.3" y="5.7">4</text>
<text x="234.5" y="5.7">5</text>
<text x="285.5" y="5.7">6</text>
<text x="336.5" y="5.7">7</text>
<text x="387.6" y="5.7">8</text>
<text x="7.5" y="39.6">A</text>
<text x="410.8" y="39.6">A</text>
<text x="78.9" y="59.7">A01</text>
<text x="158.1" y="59.7">B01</text>
<text x="237.2" y="59.7">C01</text>
<text x="316.1" y="59.7">D01</text>
<text x="78.7" y="62.4">A02</text>
<text x="78.8" y="65">A03</text>
<text x="86.6" y="61">HPA16_P</text>
<text x="86.6" y="63.7">HPA16_N</text>
<text x="157.9" y="62.4">B02</text>
<text x="158" y="65">B03</text>
<text x="165.7" y="61">GND</text>
<text x="165.7" y="63.7">HPA18_P</text>
<text x="236.9" y="62.4">C02</text>
<text x="237" y="65">C03</text>
<text x="244.8" y="61">HPA15_CC_P</text>
<text x="244.8" y="63.7">HPA15_CC_N</text>
<text x="315.9" y="62.4">D02</text>
<text x="316" y="65">D03</text>
<text x="323.8" y="61">GND</text>
<text x="323.8" y="63.7">HPA17_P</text>
<text x="78.7" y="67.6">A04</text>
<text x="78.7" y="70.3">A05</text>
<text x="86.6" y="66.3">GND</text>
<text x="86.6" y="69">HPA20_CC_P</text>
<text x="86.6" y="71.6">HPA20_CC_N</text>
<text x="157.9" y="67.6">B04</text>
<text x="157.9" y="70.3">B05</text>
<text x="165.7" y="66.3">HPA18_N</text>
<text x="165.7" y="69">GND</text>
<text x="165.7" y="71.6">HPA22_P</text>
<text x="236.9" y="67.6">C04</text>
<text x="237" y="70.3">C05</text>
<text x="244.8" y="66.3">GND</text>
<text x="244.8" y="69">HPA19_P</text>
<text x="244.8" y="71.6">HPA19_N</text>
<text x="315.8" y="67.6">D04</text>
<text x="315.9" y="70.3">D05</text>
<text x="323.8" y="66.3">HPA17_N</text>
<text x="323.8" y="69">GND</text>
<text x="323.8" y="71.6">HPA21_P</text>
<text x="78.7" y="72.9">A06</text>
<text x="78.7" y="75.5">A07</text>
<text x="86.6" y="74.2">GND</text>
<text x="86.6" y="76.8">HPA24_P</text>
<text x="157.9" y="72.9">B06</text>
<text x="157.9" y="75.5">B07</text>
<text x="165.7" y="74.2">HPA22_N</text>
<text x="165.7" y="76.8">GND</text>
<text x="236.9" y="72.9">C06</text>
<text x="236.9" y="75.5">C07</text>
<text x="244.8" y="74.2">GND</text>
<text x="244.8" y="76.8">HPA23_P</text>
<text x="315.9" y="72.9">D06</text>
<text x="315.9" y="75.5">D07</text>
<text x="323.8" y="74.2">HPA21_N</text>
<text x="323.8" y="76.8">GND</text>
<text x="78.7" y="83.4">A10</text>
<text x="78.7" y="78.2">A08</text>
<text x="78.7" y="80.8">A09</text>
<text x="86.6" y="79.5">HPA24_N</text>
<text x="86.6" y="82.1">GND</text>
<text x="157.9" y="80.8">B09</text>
<text x="157.9" y="83.4">B10</text>
<text x="157.9" y="78.2">B08</text>
<text x="165.7" y="79.5">HPA27</text>
<text x="165.7" y="82.1">HPA28</text>
<text x="236.9" y="80.8">C09</text>
<text x="236.9" y="83.4">C10</text>
<text x="237" y="78.2">C08</text>
<text x="244.8" y="79.5">HPA23_N</text>
<text x="244.8" y="82.1">GND</text>
<text x="315.8" y="83.4">D10</text>
<text x="315.9" y="80.8">D09</text>
<text x="315.9" y="78.2">D08</text>
<text x="323.8" y="79.5">HPA25</text>
<text x="323.8" y="82.1">HPA26</text>
<text x="86.6" y="84.8">HDA22</text>
<text x="165.7" y="84.8">GND</text>
<text x="244.8" y="84.8">HDA21</text>
<text x="323.8" y="84.8">GND</text>
<text x="7.6" y="112.8">B</text>
<text x="410.9" y="112.8">B</text>
<text x="7.6" y="185.9">C</text>
<text x="410.8" y="185.9">C</text>
<text x="144.9" y="202.1">5</text>
<text x="160.7" y="202.1">4</text>
<text x="171.2" y="202.1">2</text>
<text x="176.2" y="203.4">A1</text>
<text x="191.1" y="203.4">B1</text>
<text x="197.6" y="202.1">10</text>
<text x="144.8" y="204.7">6</text>
<text x="144.9" y="209.9">8</text>
<text x="144.9" y="207.3">7</text>
<text x="160.7" y="209.9">1</text>
<text x="160.7" y="207.3">2</text>
<text x="160.7" y="204.7">3</text>
<text x="171.2" y="207.3">4</text>
<text x="171.2" y="209.9">5</text>
<text x="171.3" y="204.7">3</text>
<text x="176.2" y="206">A2</text>
<text x="176.2" y="208.6">A3</text>
<text x="191" y="206">B2</text>
<text x="191.1" y="208.6">B3</text>
<text x="197.6" y="204.7">9</text>
<text x="197.6" y="207.3">8</text>
<text x="197.6" y="209.9">7</text>
<text x="170" y="215.2">12</text>
<text x="176.2" y="211.3">A4</text>
<text x="190.9" y="211.3">B4</text>
<text x="171.4" y="220.5">1</text>
<text x="176.2" y="216.5">OE</text>
<text x="176.2" y="221.8">VCCA</text>
<text x="187.3" y="221.8">VCCB</text>
<text x="197.6" y="220.5">11</text>
<text x="171.2" y="225.8">6</text>
<text x="176.2" y="227.1">GND</text>
<text x="7.5" y="259">D</text>
<text x="410.8" y="259">D</text>
<text x="30.4" y="293">1</text>
<text x="81.2" y="293">2</text>
<text x="132.4" y="293">3</text>
<text x="183.3" y="293">4</text>
<text x="234.5" y="293">5</text>
<text x="285.5" y="293">6</text>
<text x="336.5" y="293">7</text>
<text x="387.6" y="293">8</text>
</g>
<g font-size="2.4" fill="#000080">
<text x="156" y="49.2">For K24, HPA-Pin at connector 1 are all Bank65</text>
<text x="66.3" y="67.6">B66</text>
<text x="66.3" y="70.3">B66</text>
<text x="300.9" y="70.3">B66</text>
<text x="140.1" y="80.8">B66</text>
<text x="242.9" y="133.5">K24_HPA_CON2</text>
<text x="242.9" y="199.4">TXR_K24_CON2</text>
</g>
<g font-size="2.4" fill="#800000">
<text x="47.9" y="59.7">HPA16_P</text>
<text x="206" y="59.7">HPA15_DBC_P</text>
<text x="47.9" y="62.4">HPA16_N</text>
<text x="127" y="62.4">HPA18_P</text>
<text x="127" y="65">HPA18_N</text>
<text x="206" y="62.4">HPA15_DBC_N</text>
<text x="285.1" y="62.4">HPA17_DBC_P</text>
<text x="285.1" y="65">HPA17_DBC_N</text>
<text x="47.9" y="67.6">HPA20_GC_P</text>
<text x="47.9" y="70.3">HPA20_GC_N</text>
<text x="127" y="70.3">HPA22_P</text>
<text x="206" y="70.3">HPA19_N</text>
<text x="206" y="67.6">HPA19_P</text>
<text x="285.1" y="70.3">HPA21_GC_P</text>
<text x="47.9" y="75.5">HPA24_P</text>
<text x="127" y="72.9">HPA22_N</text>
<text x="206" y="75.5">HPA23_P</text>
<text x="285.1" y="72.9">HPA21_GC_N B66</text>
<text x="47.9" y="78.2">HPA24_N</text>
<text x="47.9" y="83.4">HDA_L12_P</text>
<text x="127" y="78.2">HPA27</text>
<text x="127" y="80.8">HPA28</text>
<text x="206" y="78.2">HPA23_N</text>
<text x="206" y="83.4">HDA_L11_N</text>
<text x="285.1" y="78.2">HPA25</text>
<text x="285.1" y="80.8">HPA26</text>
<text x="74.3" y="94">GND</text>
<text x="153.4" y="94">GND</text>
<text x="232.5" y="94">GND</text>
<text x="311.5" y="94">GND</text>
<text x="219.2" y="136.1">HPA15_DBC_N</text>
<text x="219.2" y="141.4">HPA16_N</text>
<text x="219.2" y="138.8">HPA15_DBC_P</text>
<text x="219.2" y="144.1">HPA16_P</text>
<text x="219.2" y="149.4">HPA17_DBC_P</text>
<text x="219.2" y="146.7">HPA17_DBC_N</text>
<text x="219.2" y="154.6">HPA18_P</text>
<text x="219.2" y="152">HPA18_N</text>
<text x="219.2" y="157.2">HPA19_N</text>
<text x="219.2" y="159.9">HPA19_P</text>
<text x="219.2" y="162.5">HPA22_N</text>
<text x="219.2" y="165.1">HPA22_P</text>
<text x="219.2" y="167.8">HPA23_N</text>
<text x="269.3" y="166.5">FMC</text>
<text x="219.2" y="173.1">HPA24_N</text>
<text x="219.2" y="170.4">HPA23_P</text>
<text x="219.2" y="178.3">HPA20_GC_N</text>
<text x="219.2" y="175.7">HPA24_P</text>
<text x="219.2" y="181">HPA20_GC_P</text>
<text x="219.2" y="183.6">HPA21_GC_N</text>
<text x="219.2" y="186.2">HPA21_GC_P</text>
<text x="129.6" y="202.1">HPA25</text>
<text x="129.6" y="209.9">HPA28</text>
<text x="129.6" y="204.7">HPA26</text>
<text x="129.6" y="207.3">HPA27</text>
<text x="277.2" y="208.6">TXR</text>
<text x="219.2" y="212.6">HDA_L11_N</text>
<text x="219.2" y="215.2">HDA_L12_P</text>
<text x="142.9" y="221.8">VCCO_HPA</text>
<text x="209.2" y="221.8">1V8_PL</text>
<text x="158.7" y="241.6">GND</text>
</g>
<g font-size="2.4" fill="#003a70">
<text x="244.2" y="137.5">15_DBC_N</text>
<text x="244.2" y="140.1">15_DBC_P</text>
<text x="244.2" y="142.7">16_N</text>
<text x="244.2" y="145.4">16_P</text>
<text x="244.2" y="148">17_DBC_N</text>
<text x="244.2" y="150.7">17_DBC_P</text>
<text x="244.2" y="153.3">18_N</text>
<text x="244.2" y="155.9">18_P</text>
<text x="244.2" y="161.2">19_P</text>
<text x="244.2" y="158.5">19_N</text>
<text x="244.2" y="163.8">22_N</text>
<text x="244.2" y="166.5">22_P</text>
<text x="244.2" y="171.7">23_P</text>
<text x="244.2" y="169.1">23_N</text>
<text x="244.2" y="179.6">20_GC_N</text>
<text x="244.2" y="174.4">24_N</text>
<text x="244.2" y="177">24_P</text>
<text x="244.2" y="182.3">20_GC_P</text>
<text x="244.2" y="184.9">21_GC_N</text>
<text x="244.2" y="187.5">21_GC_P</text>
<text x="244.2" y="203.4">HPA_25</text>
<text x="244.2" y="206">HPA_26</text>
<text x="244.2" y="208.6">HPA_27</text>
<text x="244.2" y="211.3">HPA_28</text>
<text x="244.2" y="213.9">HDA_21</text>
<text x="244.2" y="216.5">HDA_22</text>
</g>
<g font-size="2.4" fill="#f00">
<text x="136.1" y="190.2">Zo=50ohm</text>
<text x="141.1" y="193.6">i</text>
<text x="262.7" y="202.1">Zo=50ohm</text>
<text x="267.7" y="205.5">i</text>
</g>
<g font-size="1.9" fill="#000080">
<text x="84.8" y="57.2">K700A</text>
<text x="163.9" y="57.2">K700B</text>
<text x="242.9" y="57.2">K700C</text>
<text x="322" y="57.2">K700D</text>
<text x="84.8" y="88.8">ADM6-10-01.5-L-4-0-A-TR</text>
<text x="163.9" y="88.8">ADM6-10-01.5-L-4-0-A-TR</text>
<text x="242.9" y="88.8">ADM6-10-01.5-L-4-0-A-TR</text>
<text x="322" y="88.8">ADM6-10-01.5-L-4-0-A-TR</text>
<text x="147.8" y="199.3">R700</text>
<text x="174.4" y="199.5">U700</text>
<text x="148" y="215.3">30R</text>
<text x="162.5" y="224.6">C700</text>
<text x="204.7" y="224.6">C701</text>
<text x="162.5" y="228.5">100n</text>
<text x="162.5" y="231.1">50V</text>
<text x="174.4" y="230.6">TXB0304</text>
<text x="204.7" y="228.5">100n</text>
<text x="204.7" y="231.1">50V</text>
<text x="319.4" y="267.1">Project:</text>
<text x="378.7" y="267.1">Variant:</text>
<text x="319.4" y="273.7">Page Content:</text>
<text x="395.8" y="274.7">_</text>
<text x="395.8" y="271.7">Checked by:</text>
<text x="319.4" y="281.2">_</text>
<text x="319.4" y="278.3">Size:</text>
<text x="332.5" y="281.2">_</text>
<text x="332.5" y="278.3">DWG NO:</text>
<text x="395.8" y="278.3">Revision:</text>
<text x="319.4" y="286.9">Date:</text>
<text x="347" y="286.9">Author:</text>
<text x="385.2" y="286.9">Sheet</text>
<text x="398.9" y="286.9">of</text>
</g>
</svg>
